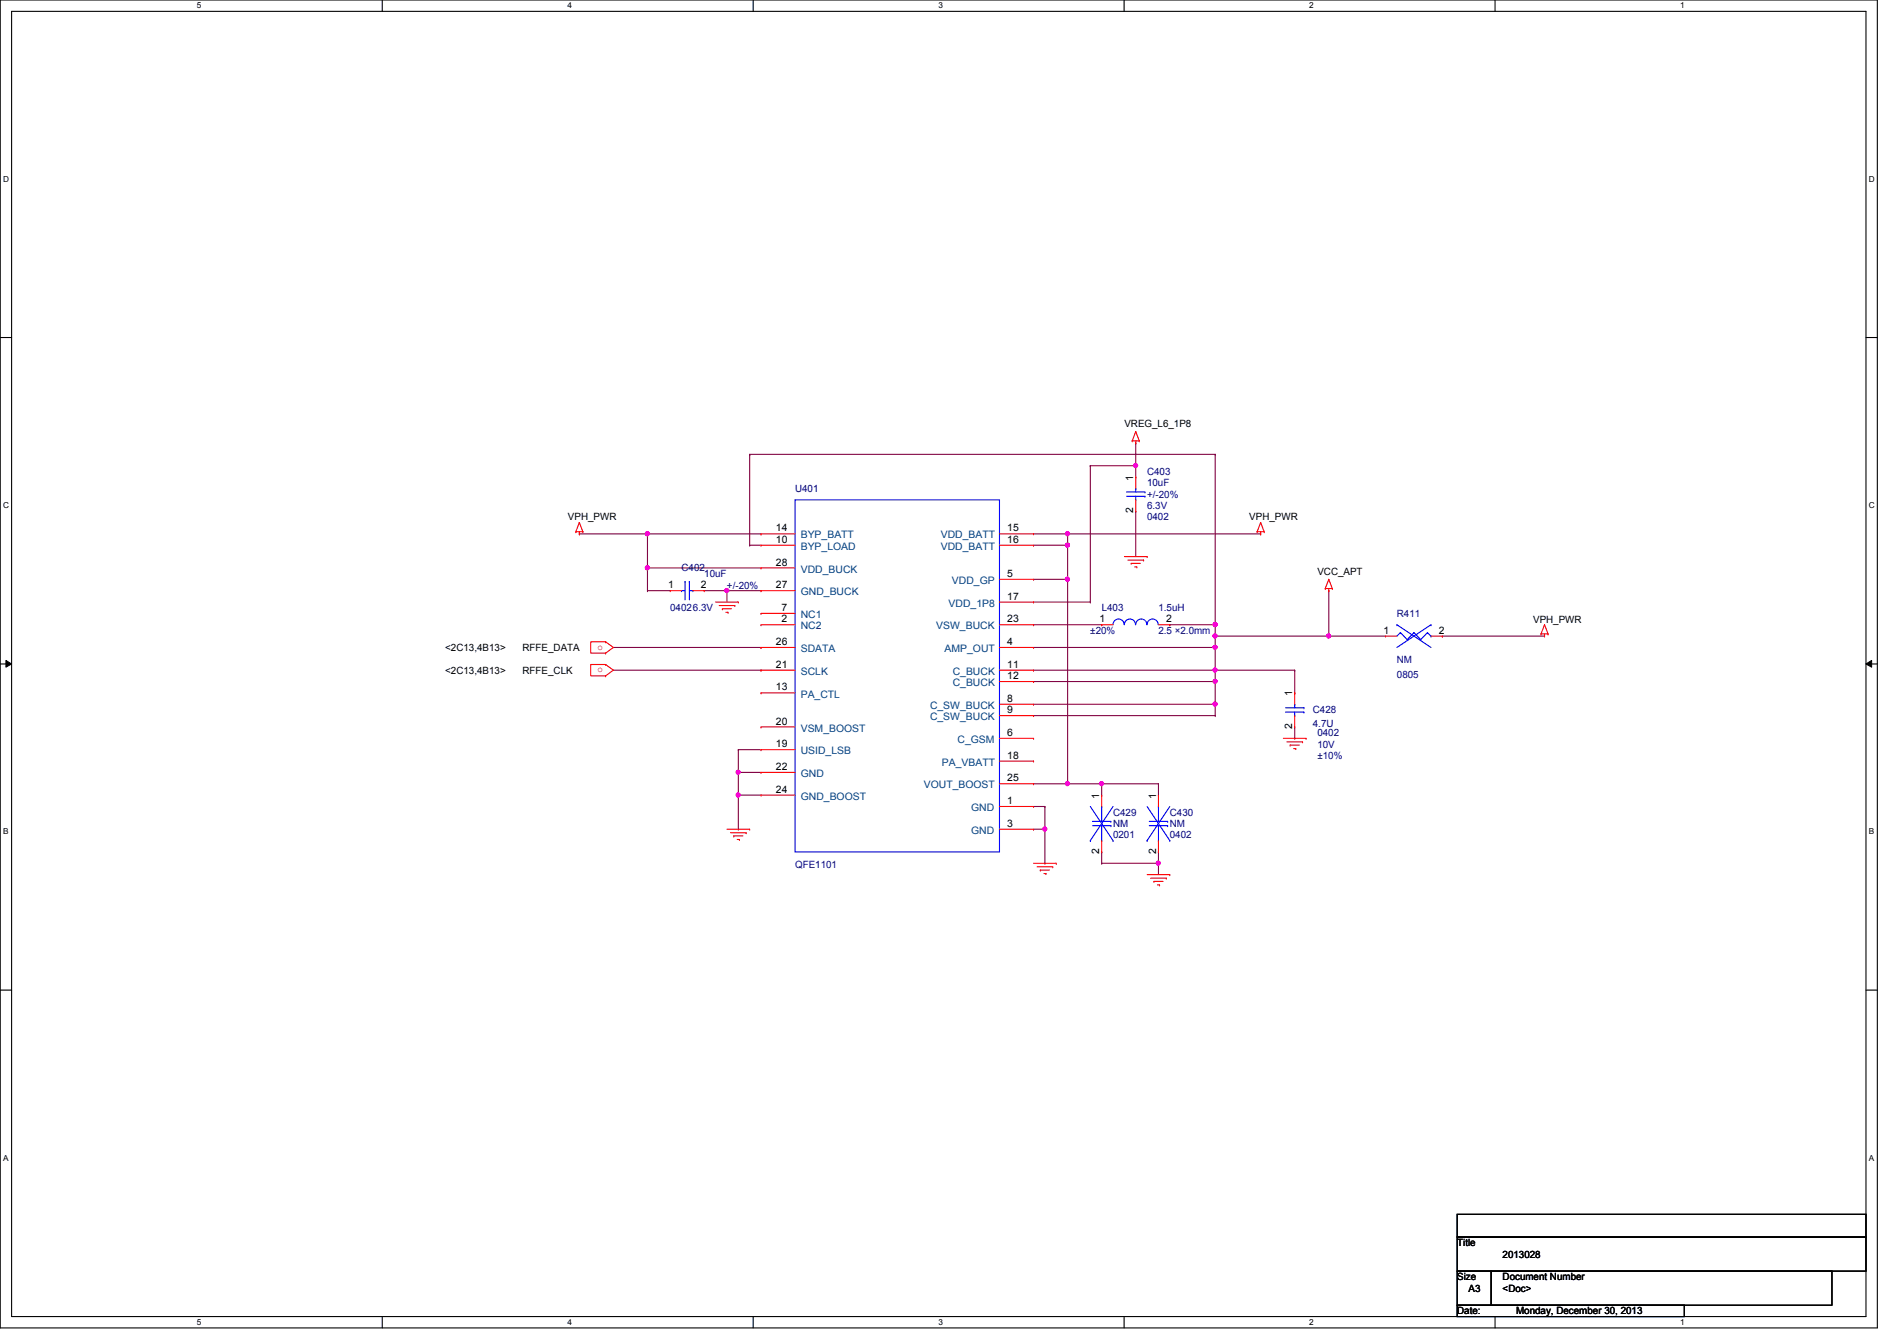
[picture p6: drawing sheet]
<svg xmlns="http://www.w3.org/2000/svg" width="297mm" height="210mm" viewBox="0 0 297 210" stroke-linecap="round" stroke-linejoin="round" font-family="sans-serif">
<path d="M0 0h294v207.9h-294zM1.8 1.8h290.4v204.3h-290.4z" fill="none" stroke="#000" stroke-width=".17"/>
<g fill="#fff">
<path d="M30.8 .2h.7v1.4h-.7z"/>
<path d="M30.8 206.2h.7v1.4h-.7z"/>
</g>
<path d="M59.9 0v1.8M59.9 206.1v1.8" fill="none" stroke="#000" stroke-width=".17"/>
<g fill="#fff">
<path d="M88.9 .2h.6v1.4h-.6z"/>
<path d="M88.9 206.2h.6v1.4h-.6z"/>
</g>
<path d="M117.9 0v1.8M117.9 206.1v1.8" fill="none" stroke="#000" stroke-width=".17"/>
<g fill="#fff">
<path d="M146.9 .2h.7v1.4h-.7z"/>
<path d="M146.9 206.2h.7v1.4h-.7z"/>
</g>
<path d="M176 0v1.8M176 206.1v1.8" fill="none" stroke="#000" stroke-width=".17"/>
<g fill="#fff">
<path d="M205 .2h.7v1.4h-.7z"/>
<path d="M205 206.2h.7v1.4h-.7z"/>
</g>
<path d="M234.1 0v1.8M234.1 206.1v1.8" fill="none" stroke="#000" stroke-width=".17"/>
<g fill="#fff">
<path d="M263.1 .2h.7v1.4h-.7z"/>
<path d="M263.1 206.2h.7v1.4h-.7z"/>
<path d="M.5 27.3h.9v1.4h-.9z"/>
<path d="M292.6 27.3h.9v1.4h-.9z"/>
<path d="M.5 78.4h.9v1.4h-.9z"/>
<path d="M292.6 78.4h.9v1.4h-.9z"/>
</g>
<path d="M0 52.8h1.8M292.2 52.8h1.8" fill="none" stroke="#000" stroke-width=".17"/>
<g fill="#fff">
<path d="M.5 129.5h.8v1.4h-.8z"/>
<path d="M292.6 129.5h.9v1.4h-.9z"/>
</g>
<path d="M0 103.9h1.8M292.2 103.9h1.8" fill="none" stroke="#000" stroke-width=".17"/>
<path d="M.9 103.4l.9 .5-.9 .5zM292.2 103.9l.9-.5v1z" fill="#000"/>
<path d="M.9 103.4l.9 .5-.9 .5zM292.2 103.9l.9-.5v1z" fill="none" stroke="#000" stroke-width=".16"/>
<g fill="#fff">
<path d="M.5 180.5h.8v1.4h-.8z"/>
<path d="M292.6 180.5h.9v1.4h-.9z"/>
</g>
<path d="M0 155h1.8M292.2 155h1.8" fill="none" stroke="#000" stroke-width=".17"/>
<path d="M101.4 92.5h.1M101.4 92.5h3.5M161.8 97.8h10.7M172.5 97.8h.1M202.7 115.6h.1M202.7 113.8v1.8M163.6 135.1h.1M163.6 129.8v5.3" fill="none" stroke="#800040" stroke-width=".17"/>
<circle cx="163.6" cy="129.8" r=".32" fill="#f0f"/>
<circle cx="163.6" cy="129.8" r=".32" fill="none" stroke="#f0f" stroke-width=".17"/>
<path d="M161.8 85.3h5.4M167.2 85.3h.1" fill="none" stroke="#800040" stroke-width=".17"/>
<circle cx="167.1" cy="85.3" r=".32" fill="#f0f"/>
<circle cx="167.1" cy="85.3" r=".32" fill="none" stroke="#f0f" stroke-width=".17"/>
<path d="M90.7 83.6h.1M90.7 83.6h10.7M101.4 88.9h.1M101.4 88.9h17.8M161.8 83.6h5.4M167.2 83.6h.1M167.2 83.6v1.7" fill="none" stroke="#800040" stroke-width=".17"/>
<circle cx="101.4" cy="88.9" r=".32" fill="#f0f"/>
<circle cx="101.4" cy="88.9" r=".32" fill="none" stroke="#f0f" stroke-width=".17"/>
<path d="M101.4 83.6h.1M101.4 88.9h.1M101.4 83.6v8.9M110.3 92.5h3.5M113.8 92.5h.1" fill="none" stroke="#800040" stroke-width=".17"/>
<circle cx="113.8" cy="92.4" r=".32" fill="#f0f"/>
<circle cx="113.8" cy="92.4" r=".32" fill="none" stroke="#f0f" stroke-width=".17"/>
<g fill="none" stroke="#800040" stroke-width=".17">
<path d="M117.4 71.1h.1M117.4 71.1v14.2M117.4 71.1h72.9M113.8 92.5h.1M113.8 92.5v1.7M113.8 92.5h5.4M117.4 85.3h.1M117.4 85.3h1.8M119.2 92.5h.1M183.2 97.8h.1M183.2 97.8h7.1M190.3 99.6h.1"/>
<path d="M190.3 99.6v1.7M161.8 101.3h28.5M190.3 101.3h.1"/>
</g>
<circle cx="190.3" cy="101.3" r=".32" fill="#f0f"/>
<circle cx="190.3" cy="101.3" r=".32" fill="none" stroke="#f0f" stroke-width=".17"/>
<path d="M161.8 110.2h28.5M190.3 110.2h.1" fill="none" stroke="#800040" stroke-width=".17"/>
<circle cx="190.3" cy="110.2" r=".32" fill="#f0f"/>
<circle cx="190.3" cy="110.2" r=".32" fill="none" stroke="#f0f" stroke-width=".17"/>
<g fill="none" stroke="#800040" stroke-width=".17">
<path d="M170.7 72.9h.1M170.7 72.9v21.3M170.7 72.9h7.1M177.8 72.9h.1M177.8 72.9v1.8M161.8 94.2h8.9M170.7 94.2h.1M161.8 112h28.5M190.3 104.9h.1M190.3 112h.1M190.3 110.2h.1M190.3 101.3v3.6"/>
<path d="M190.3 110.2v1.8"/>
</g>
<circle cx="177.8" cy="72.9" r=".32" fill="#f0f"/>
<circle cx="177.8" cy="72.9" r=".32" fill="none" stroke="#f0f" stroke-width=".17"/>
<g fill="none" stroke="#800040" stroke-width=".17">
<path d="M177.8 69.3h.1M177.8 69.3v3.6M202.7 108.5h.1M202.7 104.9v3.6M115.6 124.5h.1M115.6 129.8h.1M115.6 124.5h3.6M115.6 124.5v5.3M161.8 129.8h1.8M161.8 126.2h1.8M163.6 129.8h.1M163.6 126.2h.1"/>
<path d="M163.6 126.2v3.6"/>
</g>
<circle cx="115.6" cy="124.4" r=".32" fill="#f0f"/>
<circle cx="115.6" cy="124.4" r=".32" fill="none" stroke="#f0f" stroke-width=".17"/>
<path d="M115.6 117.3h.1M115.6 117.3v7.2M115.6 117.3h3.6M115.6 120.9h.1M115.6 124.5h.1M115.6 120.9h3.6" fill="none" stroke="#800040" stroke-width=".17"/>
<circle cx="115.6" cy="120.9" r=".32" fill="#f0f"/>
<circle cx="115.6" cy="120.9" r=".32" fill="none" stroke="#f0f" stroke-width=".17"/>
<path d="M161.8 90.7h5.4M167.2 90.7h.1M167.2 85.3h.1M167.2 85.3v5.4M96.1 101.3h23.1M96.1 104.9h23.1M119.2 101.3h.1M119.2 104.9h.1M161.8 104.9h28.5M190.3 104.9h.1M190.3 106.7h.1M190.3 104.9v1.8" fill="none" stroke="#800040" stroke-width=".17"/>
<circle cx="190.3" cy="104.9" r=".32" fill="#f0f"/>
<circle cx="190.3" cy="104.9" r=".32" fill="none" stroke="#f0f" stroke-width=".17"/>
<circle cx="190.3" cy="106.7" r=".32" fill="#f0f"/>
<circle cx="190.3" cy="106.7" r=".32" fill="none" stroke="#f0f" stroke-width=".17"/>
<path d="M167.2 90.7h.1M167.2 90.7v32M161.8 106.7h28.5M190.3 106.7h.1M190.3 110.2h.1M190.3 106.7v3.5M190.3 104.9h12.4M202.7 104.9h.1M161.8 122.7h5.4M167.2 122.7h.1" fill="none" stroke="#800040" stroke-width=".17"/>
<circle cx="167.1" cy="122.7" r=".32" fill="#f0f"/>
<circle cx="167.1" cy="122.7" r=".32" fill="none" stroke="#f0f" stroke-width=".17"/>
<circle cx="167.1" cy="90.7" r=".32" fill="#f0f"/>
<circle cx="167.1" cy="90.7" r=".32" fill="none" stroke="#f0f" stroke-width=".17"/>
<path d="M190.3 99.6h17.8M208.1 92.5h.1M208.1 99.6h.1M208.1 92.5v7.1" fill="none" stroke="#800040" stroke-width=".17"/>
<circle cx="190.3" cy="99.5" r=".32" fill="#f0f"/>
<circle cx="190.3" cy="99.5" r=".32" fill="none" stroke="#f0f" stroke-width=".17"/>
<circle cx="208" cy="99.5" r=".32" fill="#f0f"/>
<circle cx="208" cy="99.5" r=".32" fill="none" stroke="#f0f" stroke-width=".17"/>
<path d="M190.3 71.1h.1M190.3 71.1v26.7" fill="none" stroke="#800040" stroke-width=".17"/>
<circle cx="190.3" cy="97.8" r=".32" fill="#f0f"/>
<circle cx="190.3" cy="97.8" r=".32" fill="none" stroke="#f0f" stroke-width=".17"/>
<path d="M190.3 97.8h.1M190.3 97.8v1.8M167.2 122.7h5.3M172.5 122.7h.1" fill="none" stroke="#800040" stroke-width=".17"/>
<circle cx="172.5" cy="122.7" r=".32" fill="#f0f"/>
<circle cx="172.5" cy="122.7" r=".32" fill="none" stroke="#f0f" stroke-width=".17"/>
<path d="M172.5 122.7h.1M172.5 133.3h.1M172.5 135.1h.1M172.5 122.7v1.8M172.5 133.3v1.8M172.5 122.7h8.9M172.5 135.1h8.9M181.4 122.7h.1M181.4 135.1h.1M181.4 122.7v1.8M181.4 135.1v1.8" fill="none" stroke="#800040" stroke-width=".17"/>
<circle cx="181.4" cy="135.1" r=".32" fill="#f0f"/>
<circle cx="181.4" cy="135.1" r=".32" fill="none" stroke="#f0f" stroke-width=".17"/>
<path d="M167.2 83.6h30.2M177.8 80h.1M177.8 80v7.1M197.4 83.6h.1M208.1 99.6h.1M208.1 99.6h8.9M225.8 99.6h.1M225.8 99.6h16M181.4 133.3h.1M181.4 133.3v1.8" fill="none" stroke="#800040" stroke-width=".17"/>
<circle cx="167.1" cy="83.5" r=".32" fill="#f0f"/>
<circle cx="167.1" cy="83.5" r=".32" fill="none" stroke="#f0f" stroke-width=".17"/>
<path d="M101.4 83.6h17.8M119.2 83.6h.1" fill="none" stroke="#800040" stroke-width=".17"/>
<circle cx="101.4" cy="83.5" r=".32" fill="#f0f"/>
<circle cx="101.4" cy="83.5" r=".32" fill="none" stroke="#f0f" stroke-width=".17"/>
<g fill="none" stroke="#f00" stroke-width=".17">
<path d="M177.3 69h.1M177.3 69h1.1M177.8 69.3h.1M177.8 67.6h.1M177.8 74.7h.1M177.8 69v.3M177.8 74.7v1.8M177.8 78.2v1.8M177.8 67.6l.6 1.4M177.8 67.6l-.5 1.4M178.4 69h.1M90.2 83.2h.1"/>
<path d="M90.2 83.2h1.1M90.7 83.6h.1M90.7 81.8h.1M90.7 83.2v.4M90.7 81.8l-.5 1.4M90.7 81.8l.6 1.4M91.3 83.2h.1M104.9 92.5h.1M104.9 92.5h1.8M108.5 92.5h1.8M110.3 92.5h.1M112.1 94.2h3.5"/>
<path d="M112.6 94.8h2.5M113.1 95.3h.1M113.1 95.3h1.5M113.7 95.8h.3M114 95.8h.1M115.1 94.8h.1M115.6 94.2h.1M119.2 97.8h.1M119.2 96h.1M119.2 85.3h.1M119.2 83.6h.1M119.2 92.5h.1"/>
<path d="M119.2 88.9h.1M119.2 92.5h5.3M119.2 97.8h5.3M119.2 96h5.3M119.2 85.3h5.3M119.2 83.6h5.3M119.2 88.9h5.3M156.5 94.2h5.3M156.5 97.8h5.3M156.5 90.7h5.3M156.5 85.3h5.3M156.5 83.6h5.3"/>
<path d="M161.8 90.7h.1M161.8 83.6h.1M161.8 85.3h.1M161.8 94.2h.1M161.8 97.8h.1M172.5 97.8h.1M172.5 97.8h1.8M176.1 87.1h3.5M176.6 87.7h2.5M177.1 88.2h.1M177.1 88.2h1.5M177.7 88.7h.3"/>
<path d="M177.8 80h.1M178 88.7h.1M179.1 87.7h.1M179.6 87.1h.1M181.4 97.8h1.8M183.2 97.8h.1M196.8 83.2h.1M196.8 83.2h1.1M197.4 83.6h.1M197.4 81.8h.1M197.4 83.2v.4M197.4 81.8l-.6 1.4"/>
<path d="M197.4 81.8l.5 1.4M197.9 83.2h.1M207.5 92.1h.1M207.5 92.1h1.1M208.1 92.5h.1M208.1 90.7h.1M208.1 92.1v.4M208.1 90.7l.5 1.4M208.1 90.7l-.6 1.4M208.6 92.1h.1M217 99.6h.1M217 99.6h1.7"/>
<path d="M224.1 99.6h1.7M225.8 99.6h.1M241.3 99.2h.1M241.3 99.2h1.1M241.8 99.6h.1M241.8 97.8h.1M241.8 99.2v.4M241.8 97.8l-.5 1.4M241.8 97.8l.6 1.4M242.4 99.2h.1M94.8 100.5h.1M94.8 102.2h.1"/>
<path d="M94.8 100.5h-2.3v1.7h2.3M94.8 104h.1M94.8 105.8h.1M94.8 104h-2.3v1.8h2.3M94.8 100.5l1.3 .8-1.3 .9M94.8 104l1.3 .9-1.3 .9M119.2 108.5h.1M119.2 117.3h.1M119.2 113.8h.1M119.2 104.9h.1M119.2 101.3h.1M119.2 101.3h5.3"/>
<path d="M119.2 104.9h5.3M119.2 108.5h5.3M119.2 117.3h5.3M119.2 113.8h5.3M156.5 115.6h5.3M156.5 101.3h5.3M156.5 110.2h5.3M156.5 112h5.3M156.5 104.9h5.3M156.5 106.7h5.3M156.5 119.1h5.3M161.8 101.3h.1"/>
<path d="M161.8 115.6h.1M161.8 110.2h.1M161.8 112h.1M161.8 104.9h.1M161.8 106.7h.1M161.8 119.1h.1M201 115.6h3.5M201.5 116.1h2.5M202 116.6h.1M202 116.6h1.5M202.6 117.2h.3M202.7 108.5h.1"/>
<path d="M202.7 113.8h.1M202.7 108.5v1.7M202.7 112v1.8M202.9 117.2h.1M204 116.1h.1M204.5 115.6h.1M113.8 129.8h3.6M114.4 130.3h2.4M114.9 130.9h.1M114.9 130.9h1.4M115.4 131.4h.4M115.8 131.4h.1"/>
<path d="M116.8 130.3h.1M117.4 129.8h.1M119.2 120.9h.1M119.2 124.5h.1M119.2 120.9h5.3M119.2 124.5h5.3M156.5 129.8h5.3M156.5 126.2h5.3M156.5 122.7h5.3M161.8 126.2h.1M161.8 129.8h.1M161.8 122.7h.1"/>
<path d="M161.8 135.1h3.6M162.4 135.7h2.4M162.9 136.2h.1M162.9 136.2h1.4M163.4 136.7h.4M163.8 136.7h.1M164.8 135.7h.1M165.4 135.1h.1M172.5 124.5h.1M172.5 133.3h.1M172.5 124.5v1.7M172.5 131.6v1.7"/>
<path d="M179.6 136.9h3.6M180.2 137.5h2.4M180.7 138h.1M180.7 138h1.4M181.2 138.5h.4M181.4 124.5h.1M181.4 133.3h.1M181.4 124.5v1.7M181.4 131.6v1.7M181.6 138.5h.1M182.6 137.5h.1M183.2 136.9h.1"/>
</g>
<path d="M228.2 190.1h64v3.5h-64zM228.2 193.6h64v5.4h-64zM228.2 199h5.3v5.3h-5.3zM233.5 199h53.3v5.3h-53.3zM228.2 204.3h35.5v1.8h-35.5z" fill="none" stroke="#000" stroke-width=".17"/>
<g fill="none" stroke="#00f" stroke-width=".17">
<path d="M124.5 78.2h32v55.1h-32zM176.4 77h2.9M176.4 77.7h2.9M177.8 76.5h.1M177.8 78.2h.1M177.8 76.5v.5M177.8 77.7v.5M179.3 77h.1M179.3 77.7h.1M106.7 92.5h.1M106.7 92.5h.6M107.3 91h.1"/>
<path d="M107.3 91v2.9M107.9 91h.1M107.9 91v2.9M107.9 92.5h.6M108.5 92.5h.1M174.3 97.8a.87 .87 0 0 1 .9-.9 .87 .87 0 0 1 .8 .9M176.1 97.8a.87 .87 0 0 1 .8-.9 .87 .87 0 0 1 .9 .9M177.8 97.8a.87 .87 0 0 1 .9-.9 .87 .87 0 0 1 .9 .9M179.6 97.8a.87 .87 0 0 1 .9-.9 .87 .87 0 0 1 .9 .9M218.7 97.8h.1M218.7 97.8l5.4 3.5M219.3 99h.1"/>
<path d="M219.3 99l-.6 .6M219.3 99l1 1.1M221.4 99h.1M221.4 99l-1.1 1.1M221.4 99l1.1 1.1M223.5 99h.1M223.5 99l-1 1.1M223.5 99l.6 .6M224.1 99.6h.1M224.1 97.8h.1M224.1 97.8l-5.4 3.5M201.3 110.8h2.9"/>
<path d="M201.3 111.5h2.9M202.7 110.2h.1M202.7 112h.1M202.7 110.2v.6M202.7 111.5v.5M204.2 110.8h.1M204.2 111.5h.1M220.3 100.1h.1M222.5 100.1h.1M170.7 131.6h.1M170.7 126.2l3.6 5.4M171.1 128.6h2.8"/>
<path d="M171.1 129.2h2.8M172.5 126.2h.1M172.5 131.6h.1M172.5 126.2v2.4M172.5 129.2v2.4M173.9 128.6h.1M173.9 129.2h.1M174.3 131.6h.1M174.3 126.2l-3.6 5.4M179.6 131.6h.1M179.6 126.2l3.6 5.4M180 128.6h2.8"/>
<path d="M180 129.2h2.8M181.4 126.2h.1M181.4 131.6h.1M181.4 126.2v2.4M181.4 129.2v2.4M182.8 128.6h.1M182.8 129.2h.1M183.2 131.6h.1M183.2 126.2l-3.6 5.4"/>
</g>
<circle cx="163.6" cy="129.8" r=".32" fill="#f0f"/>
<circle cx="163.6" cy="129.8" r=".32" fill="none" stroke="#f0f" stroke-width=".17"/>
<circle cx="167.1" cy="85.3" r=".32" fill="#f0f"/>
<circle cx="167.1" cy="85.3" r=".32" fill="none" stroke="#f0f" stroke-width=".17"/>
<circle cx="101.4" cy="88.9" r=".32" fill="#f0f"/>
<circle cx="101.4" cy="88.9" r=".32" fill="none" stroke="#f0f" stroke-width=".17"/>
<circle cx="113.8" cy="92.4" r=".32" fill="#f0f"/>
<circle cx="113.8" cy="92.4" r=".32" fill="none" stroke="#f0f" stroke-width=".17"/>
<circle cx="190.3" cy="101.3" r=".32" fill="#f0f"/>
<circle cx="190.3" cy="101.3" r=".32" fill="none" stroke="#f0f" stroke-width=".17"/>
<circle cx="190.3" cy="110.2" r=".32" fill="#f0f"/>
<circle cx="190.3" cy="110.2" r=".32" fill="none" stroke="#f0f" stroke-width=".17"/>
<circle cx="177.8" cy="72.9" r=".32" fill="#f0f"/>
<circle cx="177.8" cy="72.9" r=".32" fill="none" stroke="#f0f" stroke-width=".17"/>
<circle cx="115.6" cy="124.4" r=".32" fill="#f0f"/>
<circle cx="115.6" cy="124.4" r=".32" fill="none" stroke="#f0f" stroke-width=".17"/>
<circle cx="115.6" cy="120.9" r=".32" fill="#f0f"/>
<circle cx="115.6" cy="120.9" r=".32" fill="none" stroke="#f0f" stroke-width=".17"/>
<circle cx="190.3" cy="104.9" r=".32" fill="#f0f"/>
<circle cx="190.3" cy="104.9" r=".32" fill="none" stroke="#f0f" stroke-width=".17"/>
<circle cx="190.3" cy="106.7" r=".32" fill="#f0f"/>
<circle cx="190.3" cy="106.7" r=".32" fill="none" stroke="#f0f" stroke-width=".17"/>
<circle cx="167.1" cy="122.7" r=".32" fill="#f0f"/>
<circle cx="167.1" cy="122.7" r=".32" fill="none" stroke="#f0f" stroke-width=".17"/>
<circle cx="167.1" cy="90.7" r=".32" fill="#f0f"/>
<circle cx="167.1" cy="90.7" r=".32" fill="none" stroke="#f0f" stroke-width=".17"/>
<circle cx="190.3" cy="99.5" r=".32" fill="#f0f"/>
<circle cx="190.3" cy="99.5" r=".32" fill="none" stroke="#f0f" stroke-width=".17"/>
<circle cx="208" cy="99.5" r=".32" fill="#f0f"/>
<circle cx="208" cy="99.5" r=".32" fill="none" stroke="#f0f" stroke-width=".17"/>
<circle cx="190.3" cy="97.8" r=".32" fill="#f0f"/>
<circle cx="190.3" cy="97.8" r=".32" fill="none" stroke="#f0f" stroke-width=".17"/>
<circle cx="172.5" cy="122.7" r=".32" fill="#f0f"/>
<circle cx="172.5" cy="122.7" r=".32" fill="none" stroke="#f0f" stroke-width=".17"/>
<circle cx="181.4" cy="135.1" r=".32" fill="#f0f"/>
<circle cx="181.4" cy="135.1" r=".32" fill="none" stroke="#f0f" stroke-width=".17"/>
<circle cx="167.1" cy="83.5" r=".32" fill="#f0f"/>
<circle cx="167.1" cy="83.5" r=".32" fill="none" stroke="#f0f" stroke-width=".17"/>
<circle cx="101.4" cy="83.5" r=".32" fill="#f0f"/>
<circle cx="101.4" cy="83.5" r=".32" fill="none" stroke="#f0f" stroke-width=".17"/>
<g font-size="1.6">
<text x="176.1" y="66.9">VREG_L6_1P8</text>
<text x="177.5" y="75.2" transform="rotate(-90 177.5 75.2)">1</text>
<text x="88.9" y="81.4">VPH_PWR</text>
<text x="121.5" y="83.2">14</text>
<text x="157.7" y="83.2">15</text>
<text x="177.5" y="80.3" transform="rotate(-90 177.5 80.3)">2</text>
<text x="195.6" y="81.4">VPH_PWR</text>
<text x="121.5" y="85">10</text>
<text x="121.5" y="88.5">28</text>
<text x="157.7" y="85">16</text>
<text x="104.6" y="92.1">1</text>
<text x="109.7" y="92.1">2</text>
<text x="121.5" y="92.1">27</text>
<text x="122.4" y="95.6">7</text>
<text x="157.7" y="90.3">5</text>
<text x="157.7" y="93.9">17</text>
<text x="206.3" y="90">VCC_APT</text>
<text x="69.7" y="101.9">&lt;2C13,4B13&gt;</text>
<text x="81.8" y="101.9">RFFE_DATA</text>
<text x="121.5" y="101">26</text>
<text x="122.4" y="97.4">2</text>
<text x="157.7" y="101">4</text>
<text x="157.7" y="97.4">23</text>
<text x="172.2" y="97.4">1</text>
<text x="182.6" y="97.4">2</text>
<text x="216.6" y="99.2">1</text>
<text x="225.3" y="99.2">2</text>
<text x="240.1" y="97.5">VPH_PWR</text>
<text x="69.7" y="105.5">&lt;2C13,4B13&gt;</text>
<text x="81.8" y="105.5">RFFE_CLK</text>
<text x="121.5" y="104.5">21</text>
<text x="157.7" y="104.5">11</text>
<text x="157.7" y="106.3">12</text>
<text x="121.5" y="108.1">13</text>
<text x="121.5" y="113.4">20</text>
<text x="157.7" y="109.9">8</text>
<text x="157.7" y="111.6">9</text>
<text x="202.4" y="109" transform="rotate(-90 202.4 109)">1</text>
<text x="121.5" y="117">19</text>
<text x="157.7" y="118.7">18</text>
<text x="157.7" y="115.2">6</text>
<text x="202.4" y="114.1" transform="rotate(-90 202.4 114.1)">2</text>
<text x="121.5" y="120.5">22</text>
<text x="121.5" y="124.1">24</text>
<text x="157.7" y="122.3">25</text>
<text x="157.7" y="125.9">1</text>
<text x="172.1" y="125" transform="rotate(-90 172.1 125)">1</text>
<text x="181" y="125" transform="rotate(-90 181 125)">1</text>
<text x="157.7" y="129.4">3</text>
<text x="172.1" y="133.7" transform="rotate(-90 172.1 133.7)">2</text>
<text x="181" y="133.7" transform="rotate(-90 181 133.7)">2</text>
<text x="228.2" y="195.1">Title</text>
<text x="235.3" y="196.8">2013028</text>
<text x="228.2" y="200.4">Size</text>
<text x="230" y="202.2">A3</text>
<text x="235.3" y="200.4">Document Number</text>
<text x="235.3" y="202.2">&lt;Doc&gt;</text>
<text x="228.2" y="205.7">Date:</text>
<text x="237.4" y="205.7">Monday, December 30, 2013</text>
</g>
<g font-size="1.6" fill="#000080">
<text x="124.5" y="77">U401</text>
<text x="179.6" y="74.3">C403</text>
<text x="179.6" y="76.1">10uF</text>
<text x="179.6" y="77.9">+/-20%</text>
<text x="179.6" y="81.4">0402</text>
<text x="179.6" y="79.7">6.3V</text>
<text x="106.7" y="89.5">C402</text>
<text x="104.9" y="95.7">04026.3V</text>
<text x="110.3" y="90.3">10uF</text>
<text x="113.8" y="92.1">+/-20%</text>
<text x="172.5" y="95.7">L403</text>
<text x="181.4" y="95.7">1.5uH</text>
<text x="170.7" y="99.2">±20%</text>
<text x="181.4" y="99.2">2.5 ×2.0mm</text>
<text x="218.7" y="96.6">R411</text>
<text x="218.7" y="103.8">NM</text>
<text x="218.7" y="106.2">0805</text>
<text x="205.6" y="111.7">C428</text>
<text x="205.6" y="113.8">4.7U</text>
<text x="206.3" y="115.2">0402</text>
<text x="206.3" y="117">10V</text>
<text x="206.3" y="118.8">±10%</text>
<text x="174.3" y="127.7">C429</text>
<text x="174.3" y="129.5">NM</text>
<text x="174.3" y="131.2">0201</text>
<text x="183.2" y="127.7">C430</text>
<text x="183.2" y="129.5">NM</text>
<text x="183.2" y="131.2">0402</text>
<text x="124.5" y="135.8">QFE1101</text>
</g>
<g font-size="1.6" fill="#004080">
<text x="125.4" y="86.1">BYP_LOAD</text>
<text x="125.4" y="84.3">BYP_BATT</text>
<text x="125.4" y="89.6">VDD_BUCK</text>
<text x="147.3" y="84.3">VDD_BATT</text>
<text x="147.3" y="86.1">VDD_BATT</text>
<text x="125.4" y="93.2">GND_BUCK</text>
<text x="148.5" y="95">VDD_1P8</text>
<text x="149.1" y="91.4">VDD_GP</text>
<text x="125.4" y="98.5">NC2</text>
<text x="125.4" y="96.7">NC1</text>
<text x="146.6" y="98.5">VSW_BUCK</text>
<text x="125.4" y="105.6">SCLK</text>
<text x="125.4" y="102.1">SDATA</text>
<text x="147.9" y="102.1">AMP_OUT</text>
<text x="149.2" y="105.6">C_BUCK</text>
<text x="149.2" y="107.4">C_BUCK</text>
<text x="125.4" y="109.2">PA_CTL</text>
<text x="145.6" y="111">C_SW_BUCK</text>
<text x="145.6" y="112.7">C_SW_BUCK</text>
<text x="125.4" y="118.1">USID_LSB</text>
<text x="125.4" y="114.5">VSM_BOOST</text>
<text x="147.5" y="119.8">PA_VBATT</text>
<text x="149.9" y="116.3">C_GSM</text>
<text x="125.4" y="121.6">GND</text>
<text x="125.4" y="125.2">GND_BOOST</text>
<text x="144.6" y="123.4">VOUT_BOOST</text>
<text x="152.1" y="127">GND</text>
<text x="152.1" y="130.5">GND</text>
</g>
<g font-size="1.6" fill="#f00">
<text x="93.6" y="101.7">o</text>
<text x="93.6" y="105.2">o</text>
</g>
<g font-size="1.3">
<text x="30.8" y="1.3">5</text>
<text x="88.9" y="1.3">4</text>
<text x="146.9" y="1.3">3</text>
<text x="205" y="1.3">2</text>
<text x="263.1" y="1.3">1</text>
<text x=".5" y="28.4">D</text>
<text x="292.6" y="28.4">D</text>
<text x=".5" y="79.5">C</text>
<text x="292.6" y="79.5">C</text>
<text x=".5" y="130.6">B</text>
<text x="292.6" y="130.6">B</text>
<text x=".5" y="181.7">A</text>
<text x="292.6" y="181.7">A</text>
<text x="30.8" y="207.4">5</text>
<text x="88.9" y="207.4">4</text>
<text x="146.9" y="207.4">3</text>
<text x="205" y="207.4">2</text>
<text x="263.1" y="207.4">1</text>
</g>
</svg>
